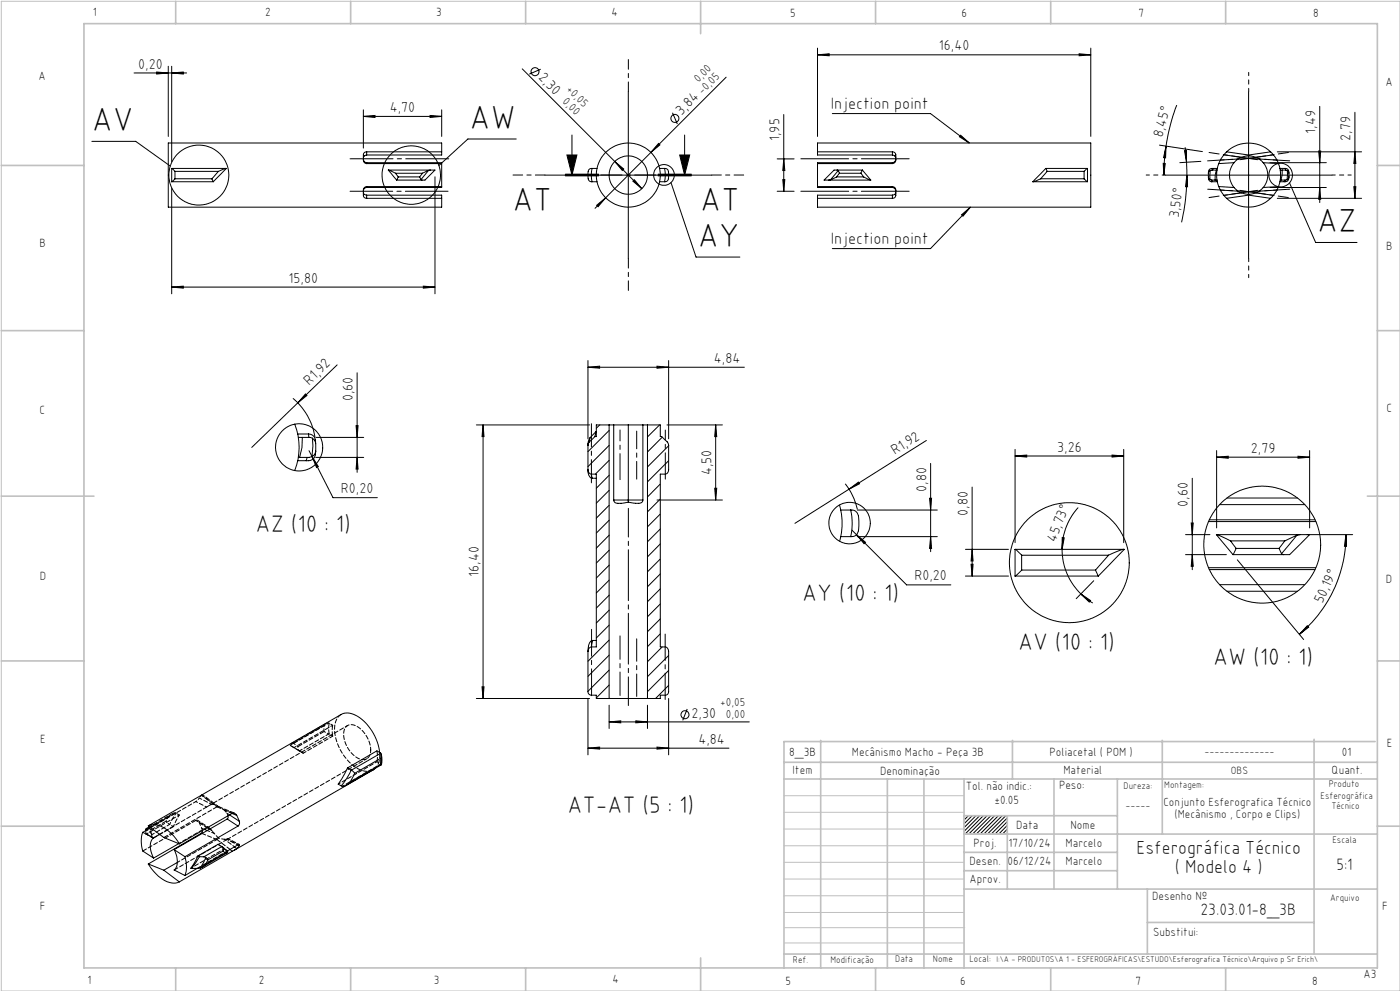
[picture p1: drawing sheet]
<svg xmlns="http://www.w3.org/2000/svg" width="420mm" height="297mm" viewBox="0 0 420 297" stroke-linecap="round" stroke-linejoin="round" font-family="sans-serif">
<g fill="none" stroke="#000" stroke-width=".3">
<path d="M50.5 19.9v21M51.5 19.9v28.6M245.3 16.4l3.4-.3v.6zM245.3 14.4v26.5M245.3 16.4h81.9M323.7 16.1l3.5 .3-3.5 .3zM327.2 14.4v26.5M40.2 21.9h15.8M47 21.6l3.5 .3-3.5 .3zM51.5 21.9l3.5-.3v.6zM109 34.9l3.5-.3v.6zM109 32.9v11.5"/>
<path d="M109 34.9h23.5M129 34.6l3.5 .3-3.5 .3zM132.5 32.9v8M156.7 20.6l27.7 27.8M162.2 20.7l-3.4 1.5M188.5 27.5v50M201.8 33.8l1.4 3.4M217.8 23.1l-36.1 36.2M235.1 34.3v23M249.7 34h29.5l11.6 8.9M353 31.5l-1.8 5.5-1.4 6.8M374.6 27.5v50"/>
<path d="M395.9 31.9v28.8M406.5 33.7v25.7M27.6 42.4h13.1l10.4 7.4M51.5 56.5v31.5M51.5 50.5h16.4l-3.9 4M51.5 50.5l1 .9M51.5 50.5v4M51.5 54.5h12.5M52.5 51.4v2.2M52.5 53.6l-1 .9M52.5 51.4h13M52.5 53.6h11.1"/>
<path d="M63.6 53.6l.4 .9M65.5 51.4l-1.9 2.2M67.8 50.5l-2.3 .9M109 47.7l.4 .9 .6 .2M109 57.8l.2 .4 .8 .3M110 45.5a1.52 1.52 0 0 0-1 2.1v.4a1.03 1.03 0 0 0 1 1M110 55.9a1.81 1.81 0 0 0-1 2.3v.2a.92 .92 0 0 0 1 1M110 56.2l-.6 .2-.4 .9M110 46.5l-.8 .3-.2 .4M110 48.8h22.5v.2M110 58.5h22.5v.9M110 45.5h22.5"/>
<path d="M110 59.4h22.5M110 49h22.5M110 55.9h22.5M110 45.5v1M110 48.8v.2M110 55.9v.3M110 58.5v.9M116.5 51h14l-3 3h-8.5zM116.5 51l2.1 .9M118.6 51.9l.9 1.1M118.6 51.9h8.2M119.5 53l-.5 1"/>
<path d="M119.5 53h6.4M125.9 53l.4 .8M126.3 53.8l.3 .2M126.8 51.9l-.9 1.1M128.6 51.1l-1.8 .8M128.6 51.1l-2.3 2.7M129 51l-.4 .1M130.5 53v35M132.5 45.5v-2.6h-82v19.2h82v-2.7M132.5 49v6.9M132.5 45.5v1h-22.5M132.5 55.9v.3h-22.5"/>
<path d="M154.9 41.7h-14.5l-8.7 7.9M163.5 52.5h50M169.6 52.7h10zM169.6 52.5h10M169.6 52.2h10M170.1 46.5h3l-1.5 6zM171.6 40.5v12M177.6 50.5a8.2 8.2 0 0 0 0 4M179.1 50.5h-1.7a1.75 1.75 0 0 0-1 2.2 1.4 1.4 0 0 0 1 1.8h1.7M181.7 59.3l-3.2 3.1M184.4 48.4l2.7 2.3-.4 .4zM184.4 48.4l8.1 8.1"/>
<path d="M189.9 54.3l.4-.4 2.2 2.6zM197.4 52.5h10M197.4 52.2h10M197.4 52.7h10M197.6 43l.4 .4-2.7 2.3zM197.9 50.5h1.6a1.75 1.75 0 0 1 1.1 2.2 1.4 1.4 0 0 1-1.1 1.8h-1.6M199.4 50.5a8.2 8.2 0 0 1 0 4M201.3 54.7l7.5 22.3h13.2M203.9 46.5h3l-1.5 6zM205.4 40.5v12M233.2 47.6h5M233.2 57.3h5"/>
<path d="M234.8 53.8h.6l-.3 3.5zM235.1 47.6l.3 3.5h-.6zM245.3 45.5v-2.6h81.9v19.2h-81.9v-2.7M245.3 49v6.9M245.3 45.5v1h22.4M245.3 55.9v.3h22.4M245.3 45.5h22.4M245.3 59.4h22.4M245.3 49h22.4M245.3 55.9h22.4M249.2 53.9l-.5 .1M251 53l-1.8 .9"/>
<path d="M251 53h8.1M251.1 51l.4 .1M251.5 51.1l-2.3 2.8M251.5 51.1l.3 .8M251.8 51.9l-.8 1.1M251.8 51.9h6.5M258.3 51.9l.8 1.1M258.7 51l-.4 .9M258.7 51l2.5 3M258.7 51h-8.5l-3 3h14M259.1 53l2.1 1M267.7 55.9a1.67 1.67 0 0 1 1 2.1 1.1 1.1 0 0 1-1 1.4"/>
<path d="M267.7 45.5a1.51 1.51 0 0 1 1 2.1l-.2 1-.8 .4M267.7 56.2l.8 .4 .2 .7M267.7 46.5l.9 .3 .1 .4M267.7 48.8h-22.4v.2M267.7 58.5h-22.4v.9M267.7 45.5v1M267.7 48.8v.2M267.7 55.9v.3M267.7 58.5v.9M268.7 47.7l-.3 .8-.7 .3M268.7 57.8l-.1 .4-.9 .3M288.2 40.5l2.6 2.4-3-1.9z"/>
<path d="M312.2 53.6l-2.3 .9M312.2 53.6h13M313.7 50.5l.4 .9M313.7 50.5l-3.9 4h16.4M313.7 50.5h12.5M314.1 51.4l-1.9 2.2M314.1 51.4h11.1M325.2 51.4v2.2M325.2 53.6l1 .9M326.2 50.5l-1 .9M326.2 50.5v4M347.8 43.5l12.9 1.9"/>
<path d="M349 49h.6l-.5 3.5zM349.6 52.5h50M349.8 43.8l-.1 3.5-.6-.1zM349.8 43.8l-.5 4.3-.2 4.4M355.4 45.2l.6-.1v3.5zM355.5 44.1l.5 4.5M356 48.6l.1 3.9M356.1 52.5l.2 3.5-.6-.1zM356.1 52.5l-.4 7.1-1.2 7M360.3 48.4l-6.4 .4M362.5 51.9l.1 1.4 .4 .5M362.5 53.2l.2 .8 .5 .4 2 .1"/>
<path d="M363 53.8l.5 .2M363.1 51.1l-.1 2.7M363.1 51.1l-.4 .2-.2 .6M363.5 54h1.6M363.5 54l.1 .5M363.9 50.5a1.18 1.18 0 0 0-1.4 1.4M363.9 50.5h1.3M363.9 50.5l-.1 .5M364.9 51l-.3 1.5-.1 1.5M365.1 51l-2 .1M365.6 49a9.6 9.6 0 0 0 0 6.9M365.6 55.9l.5 1.1"/>
<path d="M365.6 55.9l4.6 .3M366.1 48l-.5 1M366.1 57l1.1 1.6M366.1 57l5.3 .3M367.2 58.6l.8 .8M367.2 46.4l-1.1 1.6M367.2 46.4l5.2 .8M368 45.5a9.6 9.6 0 0 1 13.2 0M368 59.4a9.6 9.6 0 0 0 13.2 0M368 45.5l-.8 .9M368 45.5l6.6 1M370.2 48.8a5.8 5.8 0 0 0 0 7.4"/>
<path d="M370.2 56.2l1.2 1.1M370.2 48.8l-4.6 .2M371.4 47.7l-1.2 1.1M371.4 57.3l1 .5M371.4 47.7l-5.3 .3M372.4 57.8l2.2 .4M372.4 47.2l-1 .5M372.4 57.8l-5.2 .8M374.6 58.2v.3M374.6 46.5v.2M374.6 46.7l2.2 .5M374.6 46.7l-2.2 .5"/>
<path d="M374.6 58.5l6.6 .9M374.6 58.5l-6.6 .9M376.8 57.8l-2.2 .4M376.8 47.2l1 .5M376.8 57.8l5.2 .8M377.8 47.7l1.2 1.1M377.8 57.3l-1 .5M377.8 47.7l5.3 .3M379 48.8a5.7 5.7 0 0 1 0 7.4M379 56.2l-1.2 1.1M379 48.8l4.5 .2M381 48.8h16.9"/>
<path d="M381 56.2h16.9M381.2 45.5l.8 .9M381.2 45.5l-6.6 1M382 58.6l-.8 .8M382 46.4l1.1 1.6M382 46.4l-5.2 .8M383.1 48l.4 1M383.1 57l-1.1 1.6M383.1 57l-5.3 .3M383.2 45.5h25.3M383.2 59.4h25.3M383.5 49a9.6 9.6 0 0 1 0 6.9"/>
<path d="M383.5 55.9l-.4 1.1M383.5 55.9l-4.5 .3M384 50.5h1.9l.6 .4 .2 .8M384 54.5h1.3M384.1 51l2.1 .1M384.7 51l-.1 1.5-.3 1.5M385.4 54l-.1 .5M385.6 50.5l.1 .5M386.1 53.9l-2 .1M386.2 51.1l-.1 2.8M386.2 51.1l.4 .5 .1 1.4M386.7 53l-.6 .9"/>
<path d="M386.7 53a1.18 1.18 0 0 1-1.4 1.5M386.9 54.8l7.8 17.9h12.4M395.6 45.3h.6l-.3 3.5zM395.9 56.2l.3 3.5h-.6zM406.2 55.9h.6l-.3 3.5zM406.5 45.5l.3 3.5h-.6zM179 61.5l2.7-2.2-2.3 2.6zM288.5 64.4l2.6-2.3-2.2 2.7zM291.1 62.1l-11.9 12.4h-29.5M51.5 86l3.5-.2v.6zM51.5 86h79M127 85.8l3.5 .2-3.5 .4z"/>
<path d="M87.9 119.4a19 19 0 0 1 6.6 11.6M91.7 118.1l.4 .4-2.7 2.2zM101.1 109.4l-11.7 11.3M107.1 111.7v29.9M176.4 110.1l3.5-.4v.6zM176.4 108.1v23.4M176.4 110.1h46.9M197.1 109.7l3.5 .4-3.5 .2zM200.6 108.1v23.4M88.3 127.2h.1M88.4 127.2a18.9 18.9 0 0 1 0 13.8M88.4 127.1v.1"/>
<path d="M89.3 130.1h3.3a2.18 2.18 0 0 1 2.1 2.5M89.3 138.1h2.6M89.4 120.7l-13.9 13.4M89.5 131.1h3.2M90.7 131.1l-.1 3-.7 3M92.1 137.1l-.2 1M92.5 130.1l.2 1M92.7 131.1l1 .2M92.7 135.1l.9 1.7M93.6 136.9l-.9 .2h-3.2M93.6 136.8l1.9 3-.5 .3zM93.6 136.8l6.3 12.4h13.3"/>
<path d="M93.7 131.3l.2 2.4-.3 3.2M93.7 131.3l.5 .5a3.8 3.8 0 0 1 .5 3v.4a2.11 2.11 0 0 1-1.1 1.7M94.7 135.2a2.4 2.4 0 0 1-2.8 2.9M94.7 131.1h14.4M94.7 137.1h14.4M106.8 127.6h.6l-.3 3.5zM107.1 137.1l.3 3.5h-.6zM142.9 127.3h34M144.9 127.3l.3 3.5h-.6zM144.9 127.3v82M176.4 133.1v.4M176.4 133.5v7.3"/>
<path d="M176.8 132.4l-.4 1.1M177 131.3l-.6 1.7M177 131.3l-.2 1.1M178.5 130.8l-1.7 1.6M178.8 129.3l-.3 1.5M178.8 129.3h.1M178.8 129.3l-1.8 2M179.9 127.3l-1 1M182.7 129l-6.3 6.4M182.7 133.5l-6.3 6.3M182.7 138l-4.1 4.1M182.7 127.3h1.4"/>
<path d="M182.7 127.3v82M182.7 127.3h-3.8v3.5h-.4M184.1 127.3h8.8M184.1 127.3v22.6M188.5 127.3v23.2M192.9 127.3h1.3M192.9 127.3v22.6M194.2 127.3h3.9v3.5h.4l.8 .9a2.32 2.32 0 0 1 1.3 1.8l-.1 7.9-.7 .6-1.7 .1v51.8h1.5a1.19 1.19 0 0 1 1 1.4v12a1.02 1.02 0 0 1-1 1h-1.5v1h-3.9M194.2 127.3v82M197.9 127.3l-3.7 3.6M198.7 131l-4.5 4.5M200.1 127.3h16.6"/>
<path d="M200.6 138.1l-6.4 6.3M200.6 133.6l-6.4 6.3M214.7 127.3l.3 3.5h-.6zM214.7 127.3v22.6M277.9 132l-39.4 24.8M279.2 138.9v26.4M304.5 136.7l3.5-.3v.6zM304.5 134.7v27.9M304.5 136.7h32.6M333.6 136.4l3.5 .3-3.5 .3zM337.1 134.7v27.9M365 137l3.5-.3v.6z"/>
<path d="M365 135v23.2M365 137h27.9M389.4 136.7l3.5 .3-3.5 .3zM392.9 135v23.2M88.4 141h.1M88.4 141h-.1M176.4 140.8a2.23 2.23 0 0 0 1.3 2.5M176.4 140.8a1.24 1.24 0 0 0 1 1.3M177.4 142.1l.3 1.2M177.4 142.1h1.5v51.8h-1.5M177.7 143.3h1.2M182.7 142.4l-3.8 3.9"/>
<path d="M182.7 147l-3.8 3.8M182.7 151.4l-3.8 3.9M182.7 155.9l-3.8 3.9M184.1 149.9a1.31 1.31 0 0 0 1.7 .9l2.7-.3M184.1 149.9h8.8M192.9 149.9a1.52 1.52 0 0 1-1.8 .9l-2.6-.3M197.1 149.9h19.6M198.1 149.6l-3.9 3.8M198.1 154.1l-3.9 3.8M198.1 158.5l-3.9 3.9M198.1 145.1l-3.9 3.8M214.4 146.3h.6l-.3 3.6z"/>
<path d="M251.8 151.3a19.3 19.3 0 0 1 .1 10.9M252.2 152.9h3.4a2.53 2.53 0 0 1 2 2.8l.1 .6a7.3 7.3 0 0 1-.6 3.8l-1 .7h-3.9M253.6 145l2.1 3.3 1.5 4.3M254.7 146.6l2.8-2.1 .3 .5zM255.2 152.9a17.6 17.6 0 0 1 0 7.9M255.6 158.9l16.4 16.4h13.3M257.2 152.9h24M278.9 149.3h.6l-.3 3.6zM291.6 146v26.6M323.5 152.1a18.5 18.5 0 0 0-4.9 12.5M357.4 156.7h.6l-.3 3.5zM357.7 143.3v27.4"/>
<path d="M362.5 156.3h32.3M362.8 155.8h31.7M365.9 151.2h25.5M368.1 149.3h21.2M182.7 160.4l-3.8 3.9M182.7 164.9l-3.8 3.9M182.7 169.4l-3.8 3.8M182.7 173.9l-3.8 3.8M182.7 178.4l-3.8 3.8M198.1 167.5l-3.9 3.9M198.1 172l-3.9 3.9M198.1 176.5l-3.9 3.8"/>
<path d="M198.1 163l-3.9 3.9M257 160.3l2.6 2.2-.4 .4zM257.2 160.8h24M279.2 160.8l.3 3.6h-.6zM289.6 164.6h12.9M289.6 172.6h12.9M291.3 169.1h.6l-.3 3.5zM291.6 164.6l.3 3.5h-.6zM304.5 164.6h32.8l-7.8 8M304.5 164.6l2 1.8M304.5 164.6v8M304.5 172.6h25"/>
<path d="M306.5 166.4v4.4M306.5 170.8l-2 1.8M306.5 166.4h26.1M306.5 170.8h22.1M318.6 164.6a18.5 18.5 0 0 0 5.7 13.4M318.7 161.1l.6 .1-.7 3.4zM324.3 178l2.9 2-.4 .4zM324.3 178l3.5 2.7M328.1 174.1l-5.2 5.3M328.6 170.8l.9 1.8M332.6 166.4l-4 4.4M337.1 164.6l-4.5 1.8"/>
<path d="M355.7 160.2h7.3M355.7 166.2h12.2M357.7 166.2l.3 3.5h-.6zM362.5 170.1h32.3M362.8 170.7h31.7M364.9 160.2l5 6M364.9 160.2h40.9M365 160.2l4.2 1.9M365.9 175.2h25.5M368.1 177.2h21.2M369.2 162.1l1.6 2.3M369.2 162.1h16.2"/>
<path d="M370.8 164.4l-.9 1.8M370.8 164.4h12.9M371.2 167.8l19.9 23.9M383.7 164.4l.8 1.5M384.5 165.9l.6 .3M385.4 162.1l-1.7 2.3M389 160.4l-3.6 1.7M389 160.4l-4.5 5.5M390 160.2l-1 .2M392.9 160.2l-6 6h-17M403.8 160.2l.1 3.6-.6-.1zM403.8 160.2a38.9 38.9 0 0 1-14 29.9"/>
<path d="M176.4 195.3v12a1.02 1.02 0 0 0 1 1h1.5v1h3.8M177.4 193.9l-.3 .1a1.36 1.36 0 0 0-.7 1.3M177.8 191.9a2.2 2.2 0 0 0-1.4 2.5v.9M177.8 191.9l-.4 2M177.8 191.9h1.1M182.7 182.9l-3.8 3.8M182.7 187.4l-3.8 3.8M182.7 191.8l-6.3 6.4M182.7 196.4l-6.3 6.3M198.1 181l-3.9 3.9M198.1 185.5l-3.9 3.8M198.1 190l-3.9 3.8"/>
<path d="M198.6 193.9l-4.4 4.4M200.6 196.5l-6.4 6.3M392.2 187.5l.4 .5-2.8 2.1zM142.9 209.3h34M144.6 205.8h.6l-.3 3.5zM176.4 209.3v16.9M182.7 216.4l3.5-.4v.6zM182.7 211.3v7M182.7 216.4h42.1M182.7 200.8l-6.3 6.4M182.7 205.3l-3.8 3.9M182.7 209.3h11.5"/>
<path d="M190.7 216l3.5 .4-3.5 .2zM194.2 211.3v7M200.6 209.3v16.9M200.6 200.9l-6.4 6.4M200.6 205.4l-3.9 3.9M206.2 212.5l-1.4 3.4M104.2 230.1l-2.7 4.9 .9 .5M104.2 230.1l1.2 .7M105 234.4a2.45 2.45 0 0 1-2.6 1.1M105.4 230.8l-1.7 2.9-1.3 1.8M105.4 230.8h.1M105.4 230.8l1 1"/>
<path d="M106.4 231.8l-1.4 2.6M112.5 230.3l-42.2 24.5M113.9 225.5a14.6 14.6 0 0 0-7.9-11.4l-1.9-.4-1.6 .3-58 33.5M114.2 229.1l.2 .1M114.2 227.3v1.8M114.2 225.7a1.25 1.25 0 0 1 0 1.6M114.2 225.7l-1.1-.7-8.9 5.1M114.2 229.1l-9.2 5.3M114.2 227.3l-7.8 4.5M114.2 225.7l-8.8 5.1M114.4 226.1v3.1M114.4 229.2l-10.5 6.1"/>
<path d="M176.4 224.2l3.5-.3v.6zM176.4 224.2h42.3M197.1 223.9l3.5 .3-3.5 .3zM42.8 249.4a8.7 8.7 0 0 0 0 5.7l3.3 2.1M42.8 249.4l3.3 1.7M43.7 248.7v.2M44.5 247.5a6 6 0 0 1 6.3 1.8l1.3 1.3 1.7 2.3M44.5 258.9a10.7 10.7 0 0 0 7.6 5.8l1.7-.4M44.5 247.5l4.6 3.5 4.7 1.9M44.5 258.9l4.6 1.9M44.8 247.8l-.9 .5-.2 .4M45.1 248l-1.4 .7"/>
<path d="M45.2 248.1l-2.4 1.3M46.1 251.1a4.6 4.6 0 0 0-.3 5.4l.3 .7M47.9 250l-1.8 1.1M52.2 254.6a5.8 5.8 0 0 1 .4 5.9l-.4 .2 3.3 1.7M52.2 254.6l3.3 2.1M53.2 258.5l-4.1 2.3M53.6 252.8l-7.5 4.4M55.5 256.7a8.9 8.9 0 0 1 0 5.7M59.4 256.5l-2.1 3.7 .1 .1M59.4 256.5l.4 .2M59.8 256.7l-2.4 3.6M59.8 256.7l1.4 .1"/>
<path d="M60.4 249.7l-15.9 9.2M60.4 249.7l.2 .1M60.7 248.9l-.3 .8M61.2 256.8l.5 .2M61.3 248.6l.9 .3M61.7 257l-1.6 3.1M61.7 259l-1.6 1.1M61.7 257l.7 .7M62.2 248.1l.7 .4M62.4 257.7l-.7 1.3M62.4 248l.7 .4M66.5 253.7l.4 .4v1"/>
<path d="M66.5 253.7l-1.1-.7-6 3.5M66.5 253.7l-5.3 3.1M66.6 253.7l1.6 1.4M66.9 255.1l.6 .6M66.9 255.1l-4.5 2.6M67.5 255.7l-5.8 3.3M68.2 245.5l3.2 2.1M68.2 245.5l-16 9.1M68.2 255.5l-7.6 4.4M68.2 255.1l.1 .1M68.3 255.2l-.1 .3-.7 .2M68.4 244.5v.7l-.2 .3"/>
<path d="M68.9 244.2l2.9 1.9M69 254.6l.7 .5M69.6 243.8l1.4 .6M69.7 255.1l-15.9 9.2M70.3 253.8l.7 .5M71 254.3l-1.3 .8M71 244.4l.8 1.7M71 244.4a1.06 1.06 0 0 0-1.3-.7l-15.9 9.2M71.4 253.2l.4 .2M71.4 253.2l.4-.1v.3M71.4 253.2l-3.2 1.9M71.4 247.6l-15.9 9.1"/>
<path d="M71.8 253.4l-.8 .9M71.8 246.1l.1 .7-.5 .8M289.4 244.5l-.2 .1M290.5 244.5l-1.3 1.3M291.6 244.5l-2.4 2.4M292.8 244.5l-3.6 3.5M293.9 244.5l-4.7 4.7M295 244.5l-5.5 5.5M296.1 244.5l-5.5 5.5M297.3 244.5l-5.6 5.5M298.4 244.5l-5.5 5.5M299.5 244.5l-5.5 5.5"/>
<path d="M300.6 244.5l-5.5 5.5M301.7 244.5l-5.5 5.5M302.2 245.1l-4.8 4.9M302.2 246.2l-3.7 3.8M302.2 247.4l-2.6 2.6M302.2 248.5l-1.5 1.5M302.2 249.6l-.3 .4M49.1 260.8l4.7 3.5M59.2 260.2l-3.7 2.2M60.1 260.1l-2.7 .2"/>
<circle cx="160.5" cy="21.5" r="1.2"/>
<circle cx="202.5" cy="35.5" r="1.2"/>
<circle cx="59.6" cy="52.5" r="9"/>
<circle cx="123.4" cy="52.5" r="8.8"/>
<circle cx="188.5" cy="52.5" r="5.7"/>
<circle cx="188.5" cy="52.5" r="9.6"/>
<circle cx="199.2" cy="52.4" r="3.1"/>
<circle cx="384.2" cy="52.5" r="3.5"/>
<circle cx="89.7" cy="134.1" r="7.1"/>
<circle cx="254.9" cy="156.8" r="6.2"/>
<circle cx="320.8" cy="168.6" r="18"/>
<circle cx="378.7" cy="163.2" r="17.5"/>
<circle cx="205.5" cy="214.2" r="1.2"/>
</g>
<path d="M199.5 209.6v-19.6" fill="none" stroke="#000" stroke-width=".3" stroke-dasharray="15.2 1.3 1.3 1.3" stroke-dashoffset="7.3"/>
<path d="M177.5 208.5v-19.9" fill="none" stroke="#000" stroke-width=".3" stroke-dasharray="15.2 1.3 1.3 1.3" stroke-dashoffset="7.2"/>
<path d="M177.4 144.7v-17.7" fill="none" stroke="#000" stroke-width=".3" stroke-dasharray="15.2 1.3 1.3 1.3" stroke-dashoffset="8.3"/>
<path d="M371.9 57l14.6 2.2M371.9 47.9l14.6-2.2M377.3 57l-14.6 2.2M377.3 47.9l-14.6-2.2M186 143.8v-14.9M199.6 143.6v-14.7" fill="none" stroke="#000" stroke-width=".3" stroke-dasharray="15.2 1.3 1.3 1.3" stroke-dashoffset="7.4"/>
<path d="M191 143.6v-14.4" fill="none" stroke="#000" stroke-width=".3" stroke-dasharray="15.2 1.3 1.3 1.3" stroke-dashoffset="10"/>
<path d="M186 208.4v-17.8" fill="none" stroke="#000" stroke-width=".3" stroke-dasharray="15.2 1.3 1.3 1.3" stroke-dashoffset="8.2"/>
<path d="M191 208.7v-17.2" fill="none" stroke="#000" stroke-width=".3" stroke-dasharray="15.2 1.3 1.3 1.3" stroke-dashoffset="8.5"/>
<path d="M240.3 47.6h32.5M272.8 57.3h-32.5" fill="none" stroke="#000" stroke-width=".3" stroke-dasharray="15.2 1.3 1.3 1.3" stroke-dashoffset=".9"/>
<path d="M188.5 27.5v-9.6M163.5 52.5h-9.6M213.5 52.5h9.6M188.5 77.5v9.6" fill="none" stroke="#000" stroke-width=".3" stroke-dasharray="15.2 1.3 1.3 1.3" stroke-dashoffset="12.3"/>
<path d="M105 47.6h29.6" fill="none" stroke="#000" stroke-width=".3" stroke-dasharray="15.2 1.3 1.3 1.3" stroke-dashoffset="2.3"/>
<path d="M105 57.3h29.4" fill="none" stroke="#000" stroke-width=".3" stroke-dasharray="15.2 1.3 1.3 1.3" stroke-dashoffset="2.4"/>
<path d="M362.3 48.2l13.7-.8M362.3 56.7l13.7 .8M386.9 48.2l-13.7-.8M386.9 56.7l-13.7 .8" fill="none" stroke="#000" stroke-width=".3" stroke-dasharray="15.2 1.3 1.3 1.3" stroke-dashoffset="10.3"/>
<path d="M374.6 27.5v-5.8M349.6 52.5h-5.7M399.6 52.5h5.8M374.6 77.5v5.7" fill="none" stroke="#000" stroke-width=".3" stroke-dasharray="15.2 1.3 1.3 1.3" stroke-dashoffset="14.3"/>
<path d="M207.4 52.5h-37.8" fill="none" stroke="#000" stroke-width=".3" stroke-dasharray="6.3 1.3 1.3 1.3" stroke-dashoffset="-.5"/>
<path d="M188.5 211.5v-59.1" fill="none" stroke="#000" stroke-width=".3" stroke-dasharray="15.2 1.3 1.3 1.3" stroke-dashoffset="6.6"/>
<path d="M.4 .4h419.6v296.6h-419.6zM235.2 238.5h54M235.2 258.4h54M235.2 248.5h54M235.2 253.5h54M235.2 243.4h54M289.2 244.5h13v5.5M235.2 263.5h54M235.2 268.5h54M235.2 273.5h54M235.4 278h54M235.3 282.6h54" fill="none" stroke="#c0c0c0" stroke-width=".3"/>
<path d="M289.2 244.5v5.5" fill="none" stroke="#c0c0c0" stroke-width=".35"/>
<g fill="none" stroke="#c0c0c0" stroke-width=".5">
<path d="M25.2 7.1h388v283h-388zM52.7 .4v6.7M105.2 .4v6.7M157.7 .4v6.7M210.2 .4v9.7M262.7 .4v6.7M315.2 .4v6.7M367.7 .4v6.7M.4 49.6h24.8M413.2 49.6h6.8M.4 99.1h24.8M413.2 99.1h6.8"/>
<path d="M.4 148.7h27.8M410.2 148.7h9.8M.4 198.1h24.8M413.2 198.1h6.8M235.2 233.5h178M235.2 228.5h178M246.2 221.9v68.2M266.2 233.5v56.6M277.2 233.5v56.6M289.2 233.5v56.6M303.7 221.9v11.6M316.2 233.5v32.9"/>
<path d="M335.2 233.5v32.9M348.7 221.9v28.1M394.2 221.6v64.3M412.5 222.2h-177.3v67.9M.4 247.6h24.8M289.2 250h124M289.2 255.4h46M289.2 244.5h46M302.2 244.5v21.9M413.2 247.6h6.8M289.2 266.4h124M289.2 260.9h46"/>
<path d="M344.2 266.4v19.5M344.2 276.5h50M52.7 290.1v6.9M105.2 290.1v6.9M157.7 290.1v6.9M210.2 287.1v9.9M235.2 285.9h178M262.7 290.1v6.9M315.2 290.1v6.9M367.7 290.1v6.9"/>
</g>
<g fill="#000">
<path d="M91.7 118.1l.4 .4-2.7 2.2zM254.7 146.6l2.8-2.1 .3 .5z"/>
<path d="M51.5 21.9l3.5-.3v.6zM47 21.6l3.5 .3-3.5 .3z"/>
<path d="M109 34.9l3.5-.3v.6zM129 34.6l3.5 .3-3.5 .3z"/>
<path d="M179 61.5l.4 .4 2.3-2.6zM197.6 43l-2.3 2.7 2.7-2.3z"/>
<path d="M190.3 53.9l-.4 .4 2.6 2.2zM184.4 48.4l2.3 2.7 .4-.4z"/>
<path d="M203.9 46.5h3l-1.5 6zM170.1 46.5h3l-1.5 6z"/>
<path d="M235.1 47.6l.3 3.5h-.6zM234.8 53.8h.6l-.3 3.5zM278.9 149.3h.6l-.3 3.6zM279.2 160.8l.3 3.6h-.6z"/>
<path d="M349.8 43.8l-.1 3.5-.6-.1zM349 49h.6l-.5 3.5z"/>
<path d="M356.1 52.5l.2 3.5-.6-.1zM355.4 45.2l.6-.1v3.5z"/>
<path d="M395.6 45.3h.6l-.3 3.5zM395.9 56.2l.3 3.5h-.6zM406.5 45.5l.3 3.5h-.6zM406.2 55.9h.6l-.3 3.5z"/>
<path d="M288.5 64.4l2.6-2.3-2.2 2.7zM288.2 40.5l2.6 2.4-3-1.9z"/>
<path d="M51.5 86l3.5-.2v.6zM127 85.8l3.5 .2-3.5 .4zM304.5 136.7l3.5-.3v.6zM333.6 136.4l3.5 .3-3.5 .3zM365 137l3.5-.3v.6zM389.4 136.7l3.5 .3-3.5 .3z"/>
<path d="M176.4 110.1l3.5-.4v.6zM197.1 109.7l3.5 .4-3.5 .2zM182.7 216.4l3.5-.4v.6zM190.7 216l3.5 .4-3.5 .2zM245.3 16.4l3.4-.3v.6zM323.7 16.1l3.5 .3-3.5 .3zM257 160.3l2.2 2.6 .4-.4zM93.6 136.8l1.4 3.3 .5-.3z"/>
<path d="M106.8 127.6h.6l-.3 3.5zM107.1 137.1l.3 3.5h-.6z"/>
<path d="M214.4 146.3h.6l-.3 3.6zM214.7 127.3l.3 3.5h-.6z"/>
<path d="M318.7 161.1l.6 .1-.7 3.4zM324.3 178l2.9 2-.4 .4z"/>
<path d="M357.7 166.2l.3 3.5h-.6zM357.4 156.7h.6l-.3 3.5z"/>
<path d="M392.2 187.5l.4 .5-2.8 2.1zM403.8 160.2l.1 3.6-.6-.1z"/>
<path d="M144.6 205.8h.6l-.3 3.5zM144.9 127.3l.3 3.5h-.6zM291.6 164.6l.3 3.5h-.6zM291.3 169.1h.6l-.3 3.5z"/>
<path d="M197.1 223.9l3.5 .3-3.5 .3zM176.4 224.2l3.5-.3v.6z"/>
</g>
<g fill="none" stroke="#000" stroke-width=".3" stroke-dasharray="1.3 .6" stroke-dashoffset=".6">
<path d="M99.8 217.4l-11.6 6.7M99.8 217.4l-1-.6M60.5 238.3l-.7 .9M88 222.7l-.7 .2-.2 .4M99.8 220.6l-1-.6M113.1 228.3l-11.6 6.7M113.1 228.3l1 .6M43.8 248.4l1.6 1.3M50.9 247.1l1.9-3.4M51.6 243.9l-6.7 3.9M52 247.7l-1.1-.6M53.6 252.8l8.4-4.8"/>
<path d="M53.8 244.3l-9.9 5.7M53.8 244.3l-1.8 3.4M62 248l-3.3-2.1M65.1 241.8l-4.7-3.5M65.3 241.5l-4.6-3.4M67.2 254.5l-9.9 5.7"/>
</g>
<path d="M97.2 219.2l-7.8 4.6M99.8 217.4v3.2M98.8 220l-.2-1.7 .2-1.5M113.1 228.3v-3.3M114.1 225.6l.2 1.8-.2 1.5M49.8 246.1l-4.5 2.6M70.3 243.7l-4.8-2" fill="none" stroke="#000" stroke-width=".3" stroke-dasharray="1.3 .6" stroke-dashoffset="-.1"/>
<path d="M89.8 225.1l8.8-5.1M99.8 220.6l-8.8 5.1M50.4 244.8l1-.8 1.2-.4M60.5 248.2l.2 .7M64.2 241.1h-.6M65.1 251.6l.4-.5M67.3 251.5h.7M68.3 255.1l-8.9 5.1" fill="none" stroke="#000" stroke-width=".3" stroke-dasharray="1.3 .6" stroke-dashoffset=".3"/>
<g fill="none" stroke="#000" stroke-width=".3" stroke-dasharray="1.3 .6">
<path d="M98.6 220h.2M98.8 216.8l-.2-.1M60.7 238.2l-.2 .1M60.7 238.1h.1M87.1 223.3l.2 .2M89.8 225.1h.1M91 225.7l-2.8-1.6M112 230.7a5.5 5.5 0 0 1-6-1.2 14.3 14.3 0 0 1-5.4-12.8l.7-1.6 1.1-1M114.1 228.9l.1 .1M114.2 229l.3 .2M42.8 255.1l15.9-9.2M43.9 250l-.2-.1"/>
<path d="M45.4 249.7l.1 .5M46 251.2l-.4-.2M50.9 247.1h.1M52 247.7l-6 3.5M52.8 243.7l-.2-.1M62 248l.4-.1M65.1 241.8l-15.9 9.2M65.5 241.7l-.4 .1M68.1 255l.2 .1M68.2 251.5l-15.9 9.2M69.7 243.7l-4.6-1.9"/>
</g>
<g fill="none" stroke="#000" stroke-width=".3" stroke-dasharray="1.3 .6" stroke-dashoffset=".4">
<path d="M104.3 217.4l-41.6 24M111.2 224.8a2.52 2.52 0 0 1-1.3 2.7 2.52 2.52 0 0 1-3-.5 8.3 8.3 0 0 1-3.5-8.5 2.49 2.49 0 0 1 4-.6 9.1 9.1 0 0 1 3.8 6.9M113.9 225.5v.8M113.9 226.3l-.2 2.1-1.1 1.9M43.9 250l2.1 1.2M44.7 248.2l-.7 .1M45.3 248.7l-.6-.5M45.5 250.2l5.4-3.1M45.6 251l-.1-.8M58.7 240.2l-13.5 7.8M61.3 248.6l-.8-.4M62.9 248.5l.7 .4"/>
<path d="M63.1 248.4l.5 .5M63.6 241.1l-3.8-1.9M67.3 242.9l2.3 .9M68 251.5l.5-.1-.3 .1M68.5 251.4l41.5-24"/>
</g>
<g fill="none" stroke="#000" stroke-width=".3" stroke-dasharray="1.3 .6" stroke-dashoffset=".5">
<path d="M88.2 224.1l-.9-.6M43.7 249.9l1.9 1.1M43.8 248.9l-.1 1M45.4 249.7l-.1-1M53.8 244.3l-1-.6M62.7 248.1l-3.3-2.2M64.2 249.7l-.6-.8M64.2 249.7l-2-.8M65.1 251.6l-11.9 6.8M66.5 253.7l1.6 1.3M67.2 254.5l-1.8-1.5M67.2 254.5l.9 .5"/>
<path d="M67.3 242.9l-1.8-1.2M67.3 242.9l.7 .8M68.4 244.5l-.4-.8M68.9 244.2l-.9-.5"/>
</g>
<path d="M97.8 216.8l-10.5 6.1M60.5 238.3l3.7 2.8M44.7 248.2l5.7-3.4M59.8 246.5l2.4 1.6M68.2 255l-9 5.2" fill="none" stroke="#000" stroke-width=".3" stroke-dasharray="1.3 .6" stroke-dashoffset=".2"/>
<g fill="none" stroke="#000" stroke-width=".3" stroke-dasharray="1.3 .6" stroke-dashoffset=".7">
<path d="M98.6 216.7l-11.5 6.6M59.8 239.2l-1.1 1M89.8 225.1l-.3-.5-.1-.8M91 225.7l-1.2-.6M114.2 229l-11.5 6.6M50.4 244.8l-.6 1.3M50.9 247.1l-1.1-1M58.7 245.9h.7l.4 .6M58.7 240.2l3.3 1.7M65.5 241.7l-1.3-.6M68 251.5l3.4 1.7M70.4 253.8l-3.1-2.3"/>
<path d="M71.4 253.2l-3.2-1.7M71.8 253.1l-3.3-1.7"/>
</g>
<path d="M60.5 248.2l-.7-1.7M64.2 249.7l1.3 1.4" fill="none" stroke="#000" stroke-width=".3" stroke-dasharray="1.3 .6" stroke-dashoffset="1"/>
<path d="M97.2 217.4v1.8M89.4 223.8l-1.4-1.1M63.6 241.1l-1.6 .8M65.5 251.1l1.8 .4" fill="none" stroke="#000" stroke-width=".3" stroke-dasharray="1.3 .6" stroke-dashoffset=".9"/>
<path d="M87.3 223.5l2.5 1.6M88 222.7l9.2-5.3M52.6 243.6l-7.5 4.4M60.6 249.8l4.5 1.8M62 241.9l-14.1 8.1M65.1 251.6l3.9 3" fill="none" stroke="#000" stroke-width=".3" stroke-dasharray="1.3 .6" stroke-dashoffset=".1"/>
<path d="M97.2 217.4l.1-.1a1.2 1.2 0 0 1 1.3-.6M98.6 220l-1.4-.8" fill="none" stroke="#000" stroke-width=".3" stroke-dasharray="1.3 .6" stroke-dashoffset=".8"/>
<g font-size="10">
<text x="27.6" y="39.4">AV</text>
<text x="140.9" y="38.7">AW</text>
<text x="153.8" y="63.1">AT</text>
<text x="210.1" y="63.3">AT</text>
<text x="395.2" y="69.7">AZ</text>
<text x="209.3" y="74">AY</text>
</g>
<g font-size="7.1">
<text x="76.7" y="159.4">AZ (10 : 1)</text>
<text x="240.7" y="180.3">AY (10 : 1)</text>
<text x="305.4" y="194.7">AV (10 : 1)</text>
<text x="363.9" y="199.4">AW (10 : 1)</text>
<text x="170.2" y="243.7">AT-AT (5 : 1)</text>
</g>
<g font-size="5.6">
<text x="341" y="255.9">Esferográfica Técnico</text>
<text x="352.5" y="261.6">( Modelo 4 )</text>
</g>
<g font-size="4.9">
<text x="249.2" y="32.5">Injection point</text>
<text x="249.2" y="73">Injection point</text>
<text x="400.9" y="260.6">5:1</text>
<text x="360.1" y="274.1">23.03.01-8_3B</text>
</g>
<g font-size="4.3">
<text x="281.7" y="15.1">16,40</text>
<text x="41.4" y="20.6">0,20</text>
<text x="161.3" y="23.5" transform="rotate(45 161.3 23.5)">2,30</text>
<text x="116.9" y="33.6">4,70</text>
<text x="204.5" y="34.7" transform="rotate(-45 204.5 34.7)">3,84</text>
<text x="348.7" y="41.3" transform="rotate(-75 348.7 41.3)">8,45°</text>
<text x="394.6" y="40.2" transform="rotate(-90 394.6 40.2)">1,49</text>
<text x="233.9" y="42.3" transform="rotate(-90 233.9 42.3)">1,95</text>
<text x="405.2" y="42.2" transform="rotate(-90 405.2 42.2)">2,79</text>
<text x="353.6" y="65.3" transform="rotate(-82 353.6 65.3)">3,50°</text>
<text x="86.6" y="84.7">15,80</text>
<text x="214.2" y="108.8">4,84</text>
<text x="92.8" y="115.6" transform="rotate(-44 92.8 115.6)">R1,92</text>
<text x="105.9" y="120.2" transform="rotate(-90 105.9 120.2)">0,60</text>
<text x="268.5" y="136.4" transform="rotate(-32 268.5 136.4)">R1,92</text>
<text x="317.2" y="135.4">3,26</text>
<text x="375.3" y="135.7">2,79</text>
<text x="213.4" y="142.4" transform="rotate(-90 213.4 142.4)">4,50</text>
<text x="102.3" y="147.8">R0,20</text>
<text x="277.9" y="147.4" transform="rotate(-90 277.9 147.4)">0,80</text>
<text x="290.4" y="154.5" transform="rotate(-90 290.4 154.5)">0,80</text>
<text x="356.4" y="151.9" transform="rotate(-90 356.4 151.9)">0,60</text>
<text x="316.6" y="162.6" transform="rotate(-68 316.6 162.6)">45,73°</text>
<text x="143.6" y="172.9" transform="rotate(-90 143.6 172.9)">16,40</text>
<text x="274.3" y="174">R0,20</text>
<text x="396.7" y="181" transform="rotate(-65 396.7 181)">50,19°</text>
<text x="207.5" y="215">2,30</text>
<text x="209.5" y="222.9">4,84</text>
</g>
<g font-size="3.6">
<text x="27.8" y="4.8">1</text>
<text x="79.5" y="4.9">2</text>
<text x="130.8" y="4.8">3</text>
<text x="183.4" y="4.9">4</text>
<text x="237.1" y="5.1">5</text>
<text x="288.4" y="5.2">6</text>
<text x="341.5" y="5.1">7</text>
<text x="394" y="5.2">8</text>
<text x="11.5" y="24">A</text>
<text x="415.7" y="25.8">A</text>
<text x="11.8" y="74.1">B</text>
<text x="415.8" y="75.1">B</text>
<text x="11.8" y="124">C</text>
<text x="416" y="123.5">C</text>
<text x="12" y="173.7">D</text>
<text x="415.8" y="174.7">D</text>
<text x="12" y="222.6">E</text>
<text x="236.7" y="226.5">8_3B</text>
<text x="255.6" y="226.5">Mecânismo Macho - Peça 3B</text>
<text x="314.8" y="226.6">Poliacetal ( POM )</text>
<text x="402.6" y="226.6">01</text>
<text x="416" y="223.9">E</text>
<text x="237.8" y="231.9">Item</text>
<text x="264" y="232.2">Denominação</text>
<text x="319" y="232">Material</text>
<text x="399.5" y="232">Quant.</text>
<text x="289.7" y="236.7">Tol. não indic.:</text>
<text x="317.7" y="236.4">Peso:</text>
<text x="298.3" y="241.1">±0.05</text>
<text x="304.8" y="248.3">Data</text>
<text x="321.1" y="248.3">Nome</text>
<text x="292.1" y="253.9">Proj.</text>
<text x="302.6" y="253.9">17/10/24</text>
<text x="319.7" y="253.9">Marcelo</text>
<text x="290.9" y="259.3">Desen.</text>
<text x="302.2" y="259.3">06/12/24</text>
<text x="319.7" y="259.3">Marcelo</text>
<text x="290.9" y="264.8">Aprov.</text>
<text x="345.6" y="269.8">Desenho Nº</text>
<text x="12" y="272.6">F</text>
<text x="414.6" y="272.6">F</text>
<text x="345.9" y="280.4">Substitui:</text>
<text x="409" y="293.3">A3</text>
<text x="26.3" y="294.8">1</text>
<text x="77.6" y="294.8">2</text>
<text x="130.1" y="294.8">3</text>
<text x="183.7" y="294.7">4</text>
<text x="235.6" y="295.2">5</text>
<text x="288" y="295.2">6</text>
<text x="340.7" y="295.2">7</text>
<text x="393.6" y="295.2">8</text>
</g>
<g font-size="3.5">
<text x="349" y="241.6">Conjunto Esferografica Técnico</text>
<text x="352.4" y="245.1">(Mecânismo , Corpo e Clips)</text>
</g>
<g font-size="3.4">
<text x="169.8" y="27.1" transform="rotate(45 169.8 27.1)">+0,05</text>
<text x="209.5" y="24.8" transform="rotate(-45 209.5 24.8)">0,00</text>
<text x="210.8" y="28.4" transform="rotate(-45 210.8 28.4)">-0,05</text>
<text x="168.5" y="30.7" transform="rotate(45 168.5 30.7)">0,00</text>
<text x="216" y="211.6">+0,05</text>
<text x="217.7" y="215">0,00</text>
</g>
<g font-size="3.2">
<text x="361.4" y="226.2">--------------</text>
<text x="369.3" y="232">OBS</text>
<text x="337.7" y="242.6">-----</text>
</g>
<g font-size="2.9">
<text x="337.1" y="236.4">Dureza:</text>
<text x="349.3" y="236.2">Montagem:</text>
<text x="396.2" y="239.6">Esferográfica</text>
<text x="398.6" y="235.9">Produto</text>
<text x="399.4" y="242.6">Técnico</text>
<text x="399.7" y="252.7">Escala</text>
<text x="399" y="270.1">Arquivo</text>
<text x="237.9" y="288.6">Ref.</text>
<text x="249.2" y="288.6">Modificação</text>
<text x="268.6" y="288.4">Data</text>
<text x="279.9" y="288.4">Nome</text>
<text x="290.9" y="288.4">Local:</text>
</g>
<text font-size="2.5" x="298.9" y="288.4">I:\A - PRODUTOS\A 1 - ESFEROGRÁFICAS\ESTUDO\Esferografica Técnico\Arquivo p Sr Erich\</text>
</svg>
